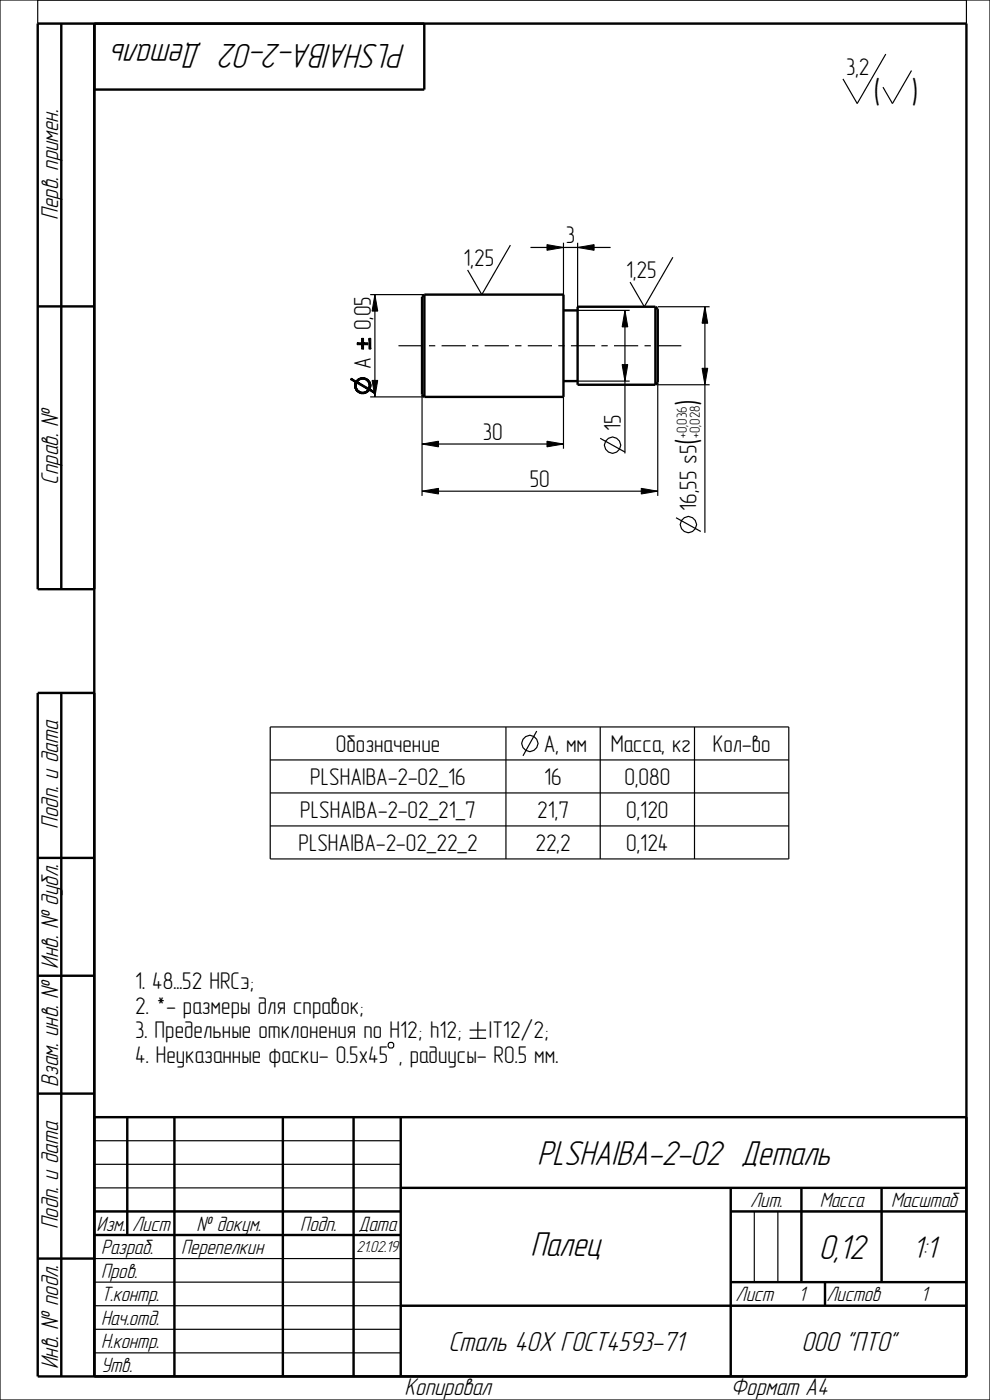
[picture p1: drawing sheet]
<svg xmlns="http://www.w3.org/2000/svg" width="210mm" height="297mm" viewBox="0 0 210 297" stroke-linecap="round" stroke-linejoin="round" font-family="sans-serif">
<g fill="none" stroke="#000" stroke-width=".51">
<path d="M13 5v120M20 5v287M90 5v14h-70M8 65h12M90 62.5v21.7l-.5-.5v-20.7zM139 65.1l.5 .5v15.5l-.5 .5zM20 125h-12v-120h197v287h-197v-145h12M13 147v145M8 182h12M8 207h12M8 232h12M20 237h185"/>
<path d="M27 237v25M37 237v55M60 237v55M75 237v55M85 237v55M20 257h65M85 252h120M155 257h50M155 252v40M170 252v20M187 252v20M8 267h12"/>
<path d="M20 262h65M85 277h120M155 272h50M175 272v5"/>
</g>
<g fill="none" stroke="#000" stroke-width=".25">
<path d="M8 0v5h197v-5M0 0h210v297h-210zM112.5 52.5h17M119.5 51.5v12M122.5 51.5v14.3M122.5 65.8h11.1M132.6 65.8v30.4M139.5 65.1h11M149.5 65.1v47.9M89.5 83.7v21.5M89.5 94.2h30M119.5 84.2v11"/>
<path d="M122.5 80.8h11.1M127.3 93l5.3 2.9M139.5 81.6h11M139.5 81.1v24.1M89.5 104.2h50M143.4 109.8l5.2 2.9M20 237h185v55h-185zM27 237v25M37 237v55M60 237v55M75 237v55M85 237v55"/>
<path d="M20 242h65M20 247h65M20 252h185M20 257h65M155 257h50M155 252v40M160 257v15M165 257v15M170 252v20M187 252v20M20 262h65M20 267h65"/>
<path d="M20 272h65M20 277h185M155 272h50M175 272v5M20 282h65M20 287h65"/>
<circle cx="129.9" cy="94.5" r="1.72"/>
<circle cx="146" cy="111.3" r="1.72"/>
</g>
<path d="M116 51.9l3.5 .6-3.5 .6zM122.5 52.5l3.5-.6v1.2zM132.6 65.8l.6 3.5h-1.2zM149.5 65.1l.6 3.5h-1.2zM89.5 94.2l3.5-.6v1.2zM116 93.6l3.5 .6-3.5 .6zM132 77.3h1.2l-.6 3.5zM148.9 78.1h1.2l-.6 3.5zM89.5 104.2l3.5-.6v1.2zM136 103.6l3.5 .6-3.5 .6z" fill="#000"/>
<path d="M116 51.9l3.5 .6-3.5 .6zM122.5 52.5l3.5-.6v1.2zM132 77.3h1.2l-.6 3.5zM132.6 65.8l.6 3.5h-1.2zM148.9 78.1h1.2l-.6 3.5zM149.5 65.1l.6 3.5h-1.2zM89.5 94.2l3.5-.6v1.2zM116 93.6l3.5 .6-3.5 .6zM89.5 104.2l3.5-.6v1.2zM136 103.6l3.5 .6-3.5 .6z" fill="none" stroke="#000" stroke-width=".21"/>
<!-- layer: AXES -->
<path d="M90 62.5h29.5v21.7h-29.5M119.5 65.8h3M139 65.1h-16.5v16.5h16.5M119.5 80.8h3" fill="none" stroke="#000" stroke-width=".51"/>
<g fill="none" stroke="#000" stroke-width=".25">
<path d="M84.5 73.3h5.2M91 73.3h1.3M93.7 73.3h5.1M100.1 73.3h1.4M102.8 73.3h5.1M109.3 73.3h1.3M112 73.3h5.1M118.4 73.3h1.4M121.1 73.3h5.1M127.6 73.3h1.3M130.2 73.3h5.2M136.7 73.3h1.4"/>
<path d="M139.4 73.3h5.1"/>
</g>
<!-- layer: DETAILS -->
<path d="M187.9 11.5l-6.1 10.5-3-5.3M193.4 15l-4.1 7-2-3.5M108.3 52l-6.1 10.5-3-5.2M142.7 54.6l-6 10.5-3-5.3" fill="none" stroke="#000" stroke-width=".25"/>
<!-- layer: DRAFT_DIMS -->
<g fill="#000">
<path d="M75.8 72.7l.9 .4h-.9zM75.8 72.7h.9v.4zM76.7 72.7l.4 1.4-.4-1zM76.7 73.1l.4 1h-.4zM76.7 71.8l.4 .9v.4zM76.7 71.8h.4v.9zM77.1 72.7l.9 .4h-.9zM77.1 72.7h.9v.4zM79.5 62.5l.6 3.5h-1.2zM74.5 80.2l.9 .9-1.1-.6zM75.2 81.6v.5zM75.3 81.5v.8z"/>
<path d="M75.2 81.6l.1 .7zM75.3 81.3v1zM75.3 81.3l.1 1.2zM75.4 81.1v1.4zM75.4 81.1l.1 1.6zM74.5 80.2l1 .6-.1 .3zM75.5 80.8v1.9l-.1-1.6zM75.5 80.8l.1 1.2zM75.5 80.8l.1 1zM75.6 82l.1 1zM75.6 82l.1 1-.1-.1zM75.5 80.8l.1 .9z"/>
<path d="M75.5 80.8l.1 .7zM75.6 82.2l.1 .8zM75.5 80.8l.1 .6zM75.7 80.7v.6l-.2-.5zM75.7 80.7l.1-.2v.5zM75.7 80.7l.1 .3-.1 .3zM75.7 82.3v.7zM75.7 82.5l.2 .7zM75.7 82.5l.2 .7-.2-.2zM75.8 81l2.2 1.6-2.3-1.3zM75.8 82.7l.2 .1-.1 .4zM75.8 80.5l.1 .4-.1 .1z"/>
<path d="M75.8 80.5l.2-.1-.1 .5zM76 80.4l-.1 .5zM76 82.8l.1 .5-.2-.1zM76 80.4l.1-.1-.1 .5zM76 82.8l.1 .5zM76.1 82.9l.1 .1 .1 .4zM76.1 82.9l.2 .5-.2-.1zM76.1 80.3l.1 .4-.2 .1zM76.2 83l.2 .1-.1 .3zM76.1 80.3l.2 .3-.1 .1zM76.1 80.3l.2-.1v.4zM76.3 80.2l.2 .3-.2 .1z"/>
<path d="M76.4 83.1l.1 .4-.2-.1zM76.3 80.2l.2-.1v.4zM76.4 83.1l.2 .1-.1 .3zM76.5 80.1l.1 .4h-.1zM76.6 83.2l.1 .3h-.2zM76.5 80.1h.2l-.1 .4zM76.6 83.2h.2l-.1 .3zM76.7 80.1l.1 .3-.2 .1zM76.8 83.2l.1 .3h-.2zM76.8 83.2h.1v.3zM76.7 80.1l.2 .3h-.1zM76.7 80.1h.2v.3z"/>
<path d="M76.9 80.1l.2 .3h-.2zM76.9 83.2h.2v.3zM76.9 83.2l.2 .3h-.2zM76.9 80.1h.3l-.1 .3zM77.1 83.2h.2l-.2 .3zM77.2 80.1l.1 .4-.2-.1zM77.3 83.2v.3h-.2zM77.2 80.1l.2 .1-.1 .3zM77.3 83.2l.1-.1-.1 .4zM77.4 80.2l.1 .3h-.2zM77.4 83.1l.2 .3-.3 .1zM77.4 80.2h.2l-.1 .3z"/>
<path d="M77.4 83.1h.2v.3zM77.6 83.1l.1-.1v.4zM77.6 83.1l.1 .3h-.1zM77.6 80.2v.4l-.1-.1zM77.7 83l.1-.1-.1 .5zM77.6 80.2l.2 .5-.2-.1zM77.6 80.2l.2 .1v.4zM77.8 80.3l.1 .6zM77.8 82.9l.1 .3-.2 .2zM77.8 82.9l.1-.1v.4zM77.8 80.3l.2 .2-.1 .4zM78 82.6l.1 .5-.2-.3z"/>
<path d="M77.9 82.8l.2 .3-.2 .1zM78 80.5v.5l-.1-.1zM75.8 81l2.4 1.4-.2 .2zM78 80.5l.1 .6zM78 80.5l.2 .1-.1 .5zM78.2 80.6v.7zM78 82.6l.2 .4-.1 .1zM78.2 82.4v.6l-.2-.4zM78.3 82.2v.6zM78.2 82.4l.1 .4-.1 .2zM78.2 80.6l.1 .9zM78.3 82.1v.7z"/>
<path d="M78.3 80.8v.8zM78.3 82v.8zM78.3 81.6v1.2zM78.3 81.8v1zM78.3 80.8l.1 .2-.1 .6zM78.4 81l.1 1.5-.2 .3zM78.4 81l-.1 1.8zM78.4 81l.1 1.5zM78.5 81.2v1.3zM78.5 82.5l.8 .9-1-.6zM78.5 81.2l.1 1.2zM78.6 81.4v1z"/>
<path d="M78.6 81.4v.8zM78.6 81.4v.6zM78.6 81.4v.4zM78.5 82.5l1 .6-.2 .3zM78.9 80.7h1.2l-.6 3.5z"/>
</g>
<g fill="none" stroke="#000" stroke-width=".21">
<path d="M75.8 72.7l.9 .4h-.9zM75.8 72.7h.9v.4zM76.7 71.8l.4 2.3-.4-1.4zM76.7 72.7l.4 1.4-.4-1zM76.7 73.1l.4 1h-.4zM76.7 71.8l.4 1.3v1zM76.7 71.8l.4 .9v.4zM76.7 71.8h.4v.9zM77.1 72.7l.9 .4h-.9zM77.1 72.7h.9v.4zM78.3 71.8l.3 2.3h-.3zM78.3 71.8h.3v2.3z"/>
<path d="M79.5 62.5l.6 3.5h-1.2zM74.5 80.2l.9 .9-1.1-.6zM74.5 80.2l1 .6-.1 .3zM75.2 81.6v.5zM75.2 81.6l.1 .7zM75.3 81.5v.8zM75.3 81.3v1zM75.3 81.3l.1 1.2zM75.4 81.1v1.4zM75.4 81.1l.1 1.6zM75.5 80.8v2.1M75.5 80.8v1.9l-.1-1.6z"/>
<path d="M75.5 80.8l.1 2.1zM75.5 80.8l.1 1.2zM75.5 80.8l.1 1zM75.5 80.8l.1 .9zM75.5 80.8l.1 .7zM75.5 80.8l.1 .6zM75.6 82l.1 1zM75.6 82l.1 1-.1-.1zM75.6 82.2l.1 .8zM75.7 80.7v.6l-.2-.5zM75.7 82.3v.7zM75.7 80.7l.1-.2v.5z"/>
<path d="M75.7 80.7l.1 .3-.1 .3zM75.7 82.5l.2 .7zM75.7 82.5l.2 .7-.2-.2zM75.8 80.5l.1 .4-.1 .1zM75.8 80.5l.2-.1-.1 .5zM75.8 82.7l.2 .1-.1 .4zM75.8 81l2.2 1.6-2.3-1.3zM75.8 81l2.4 1.4-.2 .2zM76 80.4l-.1 .5zM76 82.8l.1 .5-.2-.1zM76 82.8l.1 .5zM76 80.4l.1-.1-.1 .5z"/>
<path d="M76.1 82.9l.1 .1 .1 .4zM76.1 82.9l.2 .5-.2-.1zM76.1 80.3l.1 .4-.2 .1zM76.1 80.3l.2 .3-.1 .1zM76.1 80.3l.2-.1v.4zM76.2 83l.2 .1-.1 .3zM76.3 80.2l.2 .3-.2 .1zM76.3 80.2l.2-.1v.4zM76.4 83.1l.1 .4-.2-.1zM76.4 83.1l.2 .1-.1 .3zM76.5 80.1l.1 .4h-.1zM76.5 80.1h.2l-.1 .4z"/>
<path d="M76.6 83.2l.1 .3h-.2zM76.6 83.2h.2l-.1 .3zM76.7 80.1l.1 .3-.2 .1zM76.7 80.1l.2 .3h-.1zM76.7 80.1h.2v.3zM76.8 83.2l.1 .3h-.2zM76.8 83.2h.1v.3zM76.9 80.1l.2 .3h-.2zM76.9 83.2h.2v.3zM76.9 83.2l.2 .3h-.2zM76.9 80.1h.3l-.1 .3zM77.1 83.2h.2l-.2 .3z"/>
<path d="M77.2 80.1l.1 .4-.2-.1zM77.2 80.1l.2 .1-.1 .3zM77.3 83.2v.3h-.2zM77.3 83.2l.1-.1-.1 .4zM77.4 80.2l.1 .3h-.2zM77.4 80.2h.2l-.1 .3zM77.4 83.1l.2 .3-.3 .1zM77.4 83.1h.2v.3zM77.6 83.1l.1-.1v.4zM77.6 83.1l.1 .3h-.1zM77.6 80.2v.4l-.1-.1zM77.6 80.2l.2 .5-.2-.1z"/>
<path d="M77.6 80.2l.2 .1v.4zM77.7 83l.1-.1-.1 .5zM77.8 80.3l.1 .6zM77.8 80.3l.2 .2-.1 .4zM77.8 82.9l.1 .3-.2 .2zM77.8 82.9l.1-.1v.4zM77.9 82.8l.2 .3-.2 .1zM78 80.5v.5l-.1-.1zM78 80.5l.1 .6zM78 80.5l.2 .1-.1 .5zM78 82.6l.1 .5-.2-.3zM78 82.6l.2 .4-.1 .1z"/>
<path d="M78.2 80.6v.7zM78.2 80.6l.1 .9zM78.2 82.4v.6l-.2-.4zM78.2 82.4l.1 .4-.1 .2zM78.3 82.2v.6zM78.3 80.8v.8zM78.3 82.1v.7zM78.3 80.8l.1 .2-.1 .6zM78.3 81.6v1.2zM78.3 81.8v1zM78.3 82v.8zM78.4 81l-.1 1.8z"/>
<path d="M78.4 81l.1 1.5zM78.4 81l.1 1.5-.2 .3zM78.5 81.2v1.3zM78.5 81.2l.1 1.2zM78.5 82.5l.8 .9-1-.6zM78.5 82.5l1 .6-.2 .3zM78.6 81.4v1zM78.6 81.4v.8zM78.6 81.4v.6zM78.6 81.4v.4zM78.9 80.7h1.2l-.6 3.5z"/>
</g>
<path d="M76.9 71.8v2.3" fill="none" stroke="#000" stroke-width=".41"/>
<path d="M78.5 71.8v2.3" fill="none" stroke="#000" stroke-width=".38"/>
<path d="M78.5 62.5h11.5M79.5 62.5v21.7M78.5 84.2h11.5" fill="none" stroke="#000" stroke-width=".25"/>
<!-- layer: NOTES -->
<path d="M99.6 218.5h3.5M101.4 216.8v3.5M82.6 221.2h.6l.3 .2v.6l-.3 .3h-.6l-.3-.3v-.6zM99.6 220.3h3.5" fill="none" stroke="#000" stroke-width=".25"/>
<!-- layer: TABLES -->
<g fill="none" stroke="#000" stroke-width=".25">
<path d="M57.3 154.2h110v28h-110zM107.3 154.2v28M113.9 155.1l-3 5.2M127.3 154.2v28M147.3 154.2v28M57.3 161.2h110M57.3 168.2h110M57.3 175.2h110"/>
<circle cx="112.4" cy="157.7" r="1.72"/>
</g>
<g font-size="7.6">
<text x="86.1" y="9.4" transform="rotate(-180 86.1 9.4)">PLSHAIBA-2-02 Деталь</text>
<text x="113.9" y="247.1">PLSHAIBA-2-02 Деталь</text>
<text x="112.5" y="266.4">Палец</text>
<text x="173.7" y="267.1">0,12</text>
</g>
<g font-size="7.5">
<text x="185.3" y="22.1">(</text>
<text x="193.3" y="22.1">)</text>
</g>
<g font-size="7.2">
<text x="148.5" y="86.1" transform="rotate(-90 148.5 86.1)">)</text>
<text x="148.5" y="94.4" transform="rotate(-90 148.5 94.4)">(</text>
</g>
<text font-size="6.8" x="193.6" y="266.8">1:1</text>
<g font-size="6.1">
<text x="95.1" y="286.6">Сталь 40Х ГОСТ4593-71</text>
<text x="170" y="286.6">ООО &quot;ПТО&quot;</text>
</g>
<g font-size="5.3">
<text x="12.3" y="46.6" transform="rotate(-90 12.3 46.6)">Перв. примен.</text>
<text x="12.3" y="102.8" transform="rotate(-90 12.3 102.8)">Справ. №</text>
<text x="12.3" y="175.8" transform="rotate(-90 12.3 175.8)">Подп. и дата</text>
<text x="12.3" y="205.5" transform="rotate(-90 12.3 205.5)">Инв. № дубл.</text>
<text x="12.3" y="230.6" transform="rotate(-90 12.3 230.6)">Взам. инв. №</text>
<text x="12.3" y="260.8" transform="rotate(-90 12.3 260.8)">Подп. и дата</text>
<text x="12.3" y="290.5" transform="rotate(-90 12.3 290.5)">Инв. № подл.</text>
<text x="85.8" y="296">Копировал</text>
<text x="155" y="295.9">Формат A4</text>
</g>
<g font-size="5.1">
<text x="179.5" y="15.8">3,2</text>
<text x="120" y="51.6">3</text>
<text x="98.3" y="56.4">1,25</text>
<text x="132.8" y="58.9">1,25</text>
<text x="78.6" y="70.1" transform="rotate(-90 78.6 70.1)">0,05</text>
<text x="78.6" y="78.2" transform="rotate(-90 78.6 78.2)">А</text>
<text x="102.4" y="93.3">30</text>
<text x="131.7" y="91.5" transform="rotate(-90 131.7 91.5)">15</text>
<text x="112.4" y="103.3">50</text>
<text x="147.8" y="108.4" transform="rotate(-90 147.8 108.4)">16,55 s5</text>
<text x="71.2" y="159.5">Обозначение</text>
<text x="115.3" y="159.5">А, мм</text>
<text x="129.6" y="159.5">Масса, кг</text>
<text x="151.2" y="159.5">Кол-во</text>
<text x="65.8" y="166.5">PLSHAIBA-2-02_16</text>
<text x="115.4" y="166.5">16</text>
<text x="132.5" y="166.5">0,080</text>
<text x="63.7" y="173.5">PLSHAIBA-2-02_21_7</text>
<text x="113.9" y="173.5">21,7</text>
<text x="132.8" y="173.5">0,120</text>
<text x="63.3" y="180.5">PLSHAIBA-2-02_22_2</text>
<text x="113.6" y="180.5">22,2</text>
<text x="132.8" y="180.5">0,124</text>
<text x="28.7" y="209.8">1. 48...52 HRCэ;</text>
<text x="28.7" y="215">2. *- размеры для справок;</text>
<text x="28.7" y="220.3">3. Предельные отклонения по H12; h12;</text>
<text x="103.7" y="220.3">IT12/2;</text>
<text x="28.7" y="225.5">4. Неуказанные фаски- 0.5х45 , радиусы- R0.5 мм.</text>
</g>
<g font-size="4.5">
<text x="159.1" y="256.1">Лит.</text>
<text x="173.9" y="256.1">Масса</text>
<text x="189" y="256.1">Масштаб</text>
<text x="20.5" y="261.1">Изм.</text>
<text x="28" y="261.1">Лист</text>
<text x="41.7" y="261.1">№ докум.</text>
<text x="63.7" y="261.1">Подп.</text>
<text x="76" y="261.1">Дата</text>
<text x="21.4" y="266.1">Pазраб.</text>
<text x="38.4" y="266.1">Перепелкин</text>
<text x="21.4" y="271.1">Пров.</text>
<text x="21.4" y="281.1">Нач.отд.</text>
<text x="21.4" y="276.1">Т.контр.</text>
<text x="156" y="276.1">Лист</text>
<text x="169.4" y="276.1">1</text>
<text x="175.3" y="276.1">Листов</text>
<text x="195.4" y="276.1">1</text>
<text x="21.4" y="286.1">Н.контр.</text>
<text x="21.4" y="291.1">Утв.</text>
</g>
<text font-size="3.5" x="75.6" y="265.7">21.02.19</text>
<g font-size="3.1">
<text x="145.7" y="93" transform="rotate(-90 145.7 93)">+0,036</text>
<text x="148.5" y="93" transform="rotate(-90 148.5 93)">+0,028</text>
</g>
</svg>
